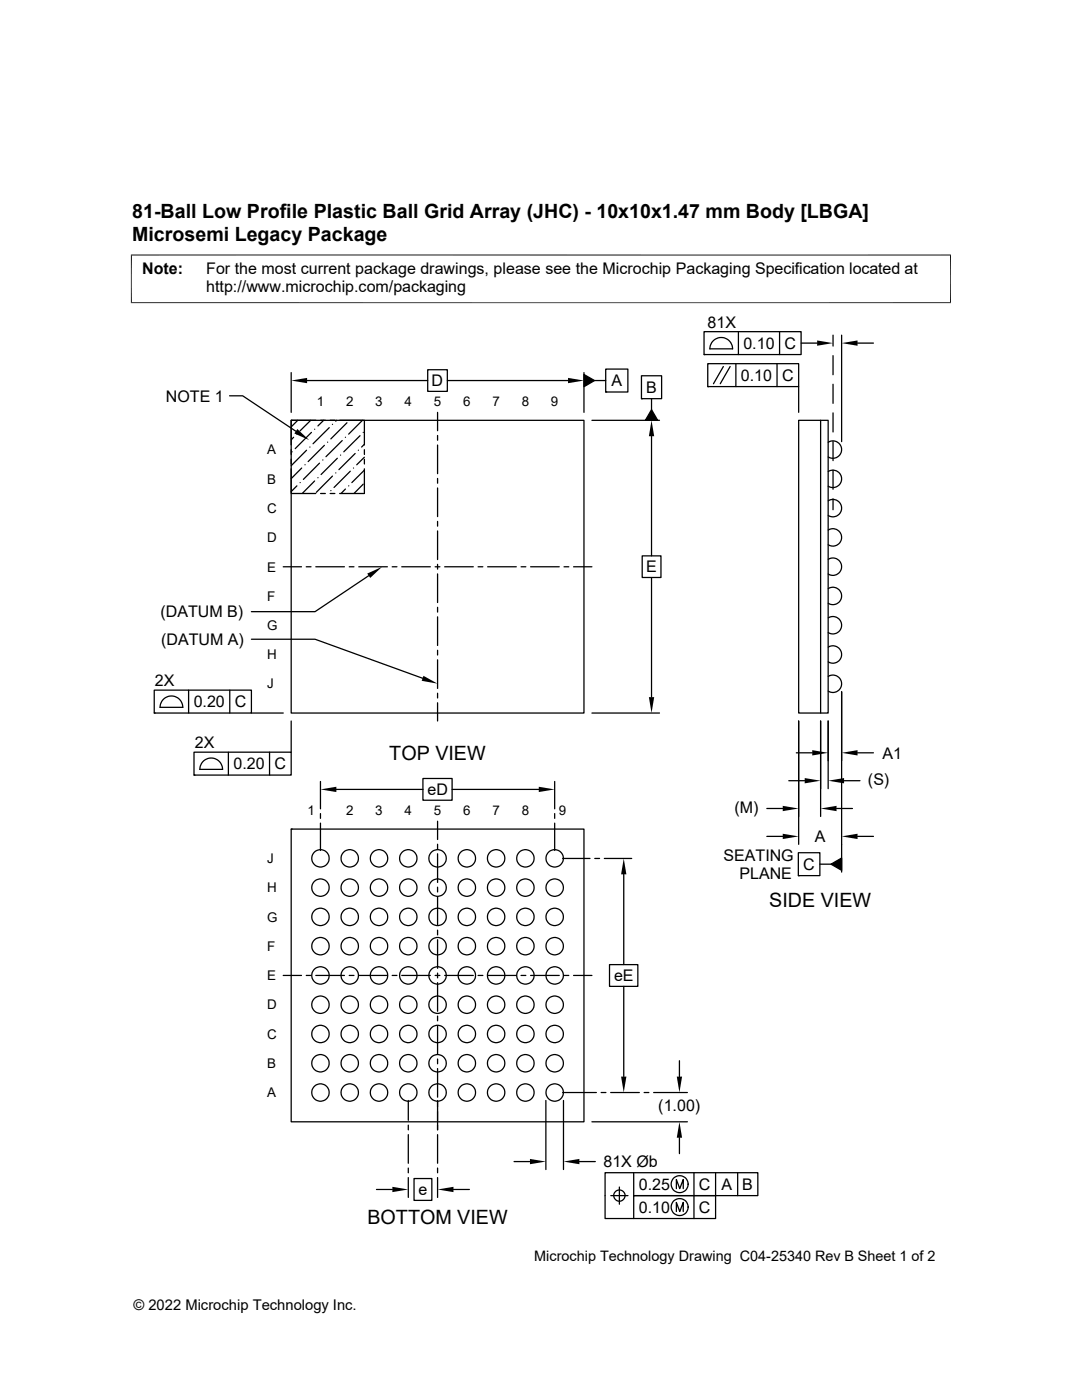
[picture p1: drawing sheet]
<svg xmlns="http://www.w3.org/2000/svg" width="216mm" height="279mm" viewBox="0 0 216 279" stroke-linecap="round" stroke-linejoin="round" font-family="sans-serif">
<g fill="none" stroke="#000" stroke-width=".25">
<path d="M45.8 79h2.6l10.6 7.1M58.1 74.4v7.9M61.3 75.9h24M85.3 73.8h4v4.3h-4zM89.3 75.9h24M116.5 74.4v7.9M116.5 74.7l2.1 1.2-2.1 1.3zM118.6 75.9h2.3M120.9 73.7h4.4v4.5h-4.4zM120.9 78.2h.1M128 75h4v4.6h-4zM128 79.6h.1"/>
<path d="M130 79.6v2.2M140.5 66.2h19.4v4.6h-19.4zM140.5 70.8h.1M141.2 72.6h18.2v4.6h-18.2zM141.2 77.2h.1M141.6 69.6h4.6M141.6 69.6a2.26 2.26 0 0 1 2.3-2.2 2.26 2.26 0 0 1 2.3 2.2M144.3 73.2l-1.9 3.4M145.7 73.2l-2 3.4M146.8 72.6v4.6M147.3 66.2v4.6M155 72.6v4.6"/>
<path d="M155.6 66.2v4.6M159.4 77.2v5.1M159.9 68.5h3.1M166.2 66.9v2.2M166.2 71v3.8M166.2 76.7v3.8M167.9 66.9v21.2M171.1 68.5h3.2M58.1 83.9h58.4v58.4h-58.4zM58.1 83.9h.1M58.1 93.6v4.9h4.9M58.1 89.7v1"/>
<path d="M58.1 91.7v.9M58.3 90.2h.1M58.6 87.3l-.5 .5M59.2 86.6h.1M59.2 97l-1.1 1.1M59.4 83.9l-1.3 1.3M59.9 96.3h.1M60.2 93.4l-2.1 2.1M60.9 92.8h.1M61.2 89.9l-3.1 3M61.8 89.2h.1M62 83.9l-2.1 2.1"/>
<path d="M62.1 86.3l-3.2 3.2M62.8 96l-2.5 2.5M62.8 85.7h.1M63 83.9h-4.9v4.9M63.4 95.3h.1M63.8 92.4l-3.3 3.3M64 83.9h.9M64 98.5h.9M64.4 91.8h.1M64.6 83.9l-1.2 1.1M64.7 88.9l-3.2 3.2M65.4 88.2h.1"/>
<path d="M65.7 85.3l-3.2 3.3M65.9 83.9h.9M65.9 98.5h.9M66 97.9h.1M66.3 95l-3.2 3.3M66.3 84.7h.1M67 94.4h.1M67.2 83.9l-.2 .2M67.3 91.5l-3.2 3.2M67.8 83.9h4.9v4.9M67.9 90.8h.1M68.3 87.9l-3.3 3.2"/>
<path d="M68.9 97.6l-.8 .9M68.9 87.3h.1M69.2 84.4l-3.2 3.2M69.6 97h.1M69.9 94l-3.2 3.3M70.5 93.4h.1M70.9 90.5l-3.3 3.2M71.5 89.9h.1M71.8 87l-3.2 3.2M72.3 83.9l-2.7 2.7M72.5 96.6l-1.9 1.9M72.5 86.3h.1"/>
<path d="M72.7 88.7l-.5 .5M72.7 91.2l-1.5 1.6M72.7 93.8l-2.5 2.5M72.7 89.7v1M72.7 91.7v.9M72.7 93.6v4.9h-4.9M87.3 82.3v3.7M87.3 86.9v1M87.3 88.8v5.7M87.3 95.5v.9M87.3 97.4v5.7M118.1 83.9h13.5"/>
<path d="M130 87.1v23.8M130 81.8l1.2 2.1h-2.4zM159.4 83.9h5.8v58.4h-5.8zM163.7 83.9v58.4M165.3 99.9a1.73 1.73 0 0 1 2.6 1.5 1.73 1.73 0 0 1-2.6 1.5M165.3 94.1a1.73 1.73 0 0 1 2.6 1.5 1.73 1.73 0 0 1-2.6 1.4M165.3 88.3a1.73 1.73 0 0 1 2.6 1.4 1.73 1.73 0 0 1-2.6 1.5M166.2 82.4v3.8M166.2 88.1v3.8M166.2 93.8v3.8M166.2 99.5v2.2M56.5 113.1h3.7"/>
<path d="M61.1 113.1h1M63 113.1h5.7M69.7 113.1h.9M71.6 113.1h5.7M73.6 114.9l-10.7 7.2h-12.7M78.3 113.1h.9M80.2 113.1h5.7M86.8 113.1h1M87.3 104.1v.9M87.3 106v5.7M87.3 112.6v1M87.3 114.5v5.7"/>
<path d="M88.7 113.1h5.7M95.4 113.1h1M97.3 113.1h5.7M104 113.1h.9M105.9 113.1h5.7M112.5 113.1h1M114.4 113.1h3.7M128.1 110.9h3.8v4.4h-3.8zM130 115.3v23.8M165.3 117.5a1.73 1.73 0 0 1 2.6 1.4 1.73 1.73 0 0 1-2.6 1.5M165.3 111.6a1.73 1.73 0 0 1 2.6 1.5 1.73 1.73 0 0 1-2.6 1.5M165.3 105.8a1.73 1.73 0 0 1 2.6 1.5 1.73 1.73 0 0 1-2.6 1.4"/>
<path d="M30.8 137.7h19.4v4.6h-19.4zM37.6 137.7v4.6M45.8 137.7v4.6M50.2 127.6h12.7l21.4 7.8M87.3 121.2v1M87.3 123.1v5.7M87.3 129.8v.9M87.3 131.7v5.7M87.3 138.3v1M165.3 135a1.73 1.73 0 0 1 2.6 1.5 1.73 1.73 0 0 1-2.6 1.4M165.3 129.2a1.73 1.73 0 0 1 2.6 1.4 1.73 1.73 0 0 1-2.6 1.5M165.3 123.3a1.73 1.73 0 0 1 2.6 1.5 1.73 1.73 0 0 1-2.6 1.4"/>
<path d="M167.9 138v36.1M30.8 142.3h.1M36.5 141.2a2.26 2.26 0 0 0-2.3-2.3 2.26 2.26 0 0 0-2.3 2.3h4.6M38.7 150.1h19.4v4.6h-19.4zM38.7 154.7h.1M44.4 153.5a2.26 2.26 0 0 0-2.3-2.2 2.26 2.26 0 0 0-2.2 2.2h4.5M45.6 150.1v4.6M50.2 142.3h6.3M53.8 150.1v4.6M58.1 143.9v6.2M63.9 156v5.4M67.1 157.5h17.3"/>
<path d="M84.4 155.4h5.8v4.3h-5.8zM87.3 140.3v3.6M90.2 157.5h17.3M110.7 156v5.4M118.1 142.3h13.5M157.4 155.8h3.2M158.9 150.2h3.2M159.4 143.9v24.6M163.7 143.9v19M165.2 143.9v13.5M168.4 155.8h3.2M171.1 150.2h3.2"/>
<path d="M58.1 165.5h58.4v58.4h-58.4zM58.1 165.5h.1M63.9 162.4v.9M63.9 164.3v5.4M87.3 163.9v3.6M87.3 168.5v.9M87.3 170.4v5.7M87.3 177.1v.9M87.3 179v5.7M110.7 162.4v.9M110.7 164.3v5.4M112.3 171.3h5.4"/>
<path d="M118.7 171.3h.9M120.6 171.3h5.4M124.5 174.5v18M153 161.4h3.2M153 166.9h3.2M159.3 170.2h4.3v4.6h-4.3zM159.3 174.8h.1M163.6 172.5h2.2M165.8 172.5l2.1-1.3v2.5zM166.9 161.4h3.2M171.1 166.9h3.2M56.5 194.7h3.7"/>
<path d="M61.1 194.7h1M63 194.7h5.7M69.7 194.7h.9M71.6 194.7h5.7M78.3 194.7h.9M80.2 194.7h5.7M86.8 194.7h1M87.3 185.6v1M87.3 187.5v5.8M87.3 194.2v1M87.3 196.1v5.7M88.7 194.7h5.7"/>
<path d="M95.4 194.7h1M97.3 194.7h5.7M104 194.7h.9M105.9 194.7h5.7M112.5 194.7h1M114.4 194.7h3.7M121.6 192.5h5.7v4.3h-5.7zM124.5 196.9v18M81.5 219.6v4M87.3 202.8v.9M87.3 204.7v5.7M87.3 211.3v1"/>
<path d="M87.3 213.3v5.7M87.3 219.6v5.9M108.9 219.6v13.8M112.3 218h6.7M112.4 219.6v13.8M120 218h.9M121.9 218h5.7M128.5 218h1M130.4 218h6.8M135.6 211.7v3.2M75.1 237.4h3.2M81.5 224.5v1"/>
<path d="M81.5 226.4v5.8M81.5 233.1v1M81.5 235v4M82.6 235.2h3.6v4.4h-3.6zM87.3 226.4v5.8M87.3 233.1v1M87.3 235v4M90.5 237.4h3.2M102.6 231.8h3.1M115.6 231.8h3.2M118.1 223.9h19.1M121.9 238.6h3.4"/>
<path d="M123.6 236.9v3.4M126.4 234v4.6h16.4v4.6h-22.1v-9.2h30.5v4.6h-24.8v4.6M135 237.2v-1.8l.6 1.8 .7-1.8v1.8M135.6 227.1v3.1M138.5 234v9.2M142.8 234v4.6M147.2 234v4.6M135 241.8v-1.8l.6 1.8 .7-1.8v1.8"/>
<circle cx="63.9" cy="177.1" r="1.74"/>
<circle cx="63.9" cy="171.3" r="1.74"/>
<circle cx="69.8" cy="177.1" r="1.74"/>
<circle cx="69.8" cy="171.3" r="1.74"/>
<circle cx="75.6" cy="171.3" r="1.74"/>
<circle cx="75.6" cy="177.1" r="1.74"/>
<circle cx="81.5" cy="177.1" r="1.74"/>
<circle cx="81.5" cy="171.3" r="1.74"/>
<circle cx="87.3" cy="171.3" r="1.74"/>
<circle cx="87.3" cy="177.1" r="1.74"/>
<circle cx="93.2" cy="177.1" r="1.74"/>
<circle cx="93.2" cy="171.3" r="1.74"/>
<circle cx="99" cy="171.3" r="1.74"/>
<circle cx="99" cy="177.1" r="1.74"/>
<circle cx="104.8" cy="171.3" r="1.74"/>
<circle cx="104.8" cy="177.1" r="1.74"/>
<circle cx="110.7" cy="177.1" r="1.74"/>
<circle cx="110.7" cy="171.3" r="1.74"/>
<circle cx="63.9" cy="183" r="1.74"/>
<circle cx="63.9" cy="194.7" r="1.74"/>
<circle cx="63.9" cy="188.8" r="1.74"/>
<circle cx="69.8" cy="183" r="1.74"/>
<circle cx="69.8" cy="188.8" r="1.74"/>
<circle cx="69.8" cy="194.7" r="1.74"/>
<circle cx="75.6" cy="183" r="1.74"/>
<circle cx="75.6" cy="194.7" r="1.74"/>
<circle cx="75.6" cy="188.8" r="1.74"/>
<circle cx="81.5" cy="194.7" r="1.74"/>
<circle cx="81.5" cy="183" r="1.74"/>
<circle cx="81.5" cy="188.8" r="1.74"/>
<circle cx="87.3" cy="183" r="1.74"/>
<circle cx="87.3" cy="194.7" r="1.74"/>
<circle cx="87.3" cy="188.8" r="1.74"/>
<circle cx="93.2" cy="194.7" r="1.74"/>
<circle cx="93.2" cy="188.8" r="1.74"/>
<circle cx="93.2" cy="183" r="1.74"/>
<circle cx="99" cy="194.7" r="1.74"/>
<circle cx="99" cy="183" r="1.74"/>
<circle cx="99" cy="188.8" r="1.74"/>
<circle cx="104.8" cy="188.8" r="1.74"/>
<circle cx="104.8" cy="183" r="1.74"/>
<circle cx="104.8" cy="194.7" r="1.74"/>
<circle cx="110.7" cy="183" r="1.74"/>
<circle cx="110.7" cy="194.7" r="1.74"/>
<circle cx="110.7" cy="188.8" r="1.74"/>
<circle cx="63.9" cy="206.4" r="1.74"/>
<circle cx="63.9" cy="218" r="1.74"/>
<circle cx="63.9" cy="212.2" r="1.74"/>
<circle cx="63.9" cy="200.5" r="1.74"/>
<circle cx="69.8" cy="218" r="1.74"/>
<circle cx="69.8" cy="212.2" r="1.74"/>
<circle cx="69.8" cy="206.4" r="1.74"/>
<circle cx="69.8" cy="200.5" r="1.74"/>
<circle cx="75.6" cy="206.4" r="1.74"/>
<circle cx="75.6" cy="218" r="1.74"/>
<circle cx="75.6" cy="212.2" r="1.74"/>
<circle cx="75.6" cy="200.5" r="1.74"/>
<circle cx="81.5" cy="200.5" r="1.74"/>
<circle cx="81.5" cy="206.4" r="1.74"/>
<circle cx="81.5" cy="218" r="1.74"/>
<circle cx="81.5" cy="212.2" r="1.74"/>
<circle cx="87.3" cy="206.4" r="1.74"/>
<circle cx="87.3" cy="218" r="1.74"/>
<circle cx="87.3" cy="200.5" r="1.74"/>
<circle cx="87.3" cy="212.2" r="1.74"/>
<circle cx="93.2" cy="218" r="1.74"/>
<circle cx="93.2" cy="212.2" r="1.74"/>
<circle cx="93.2" cy="206.4" r="1.74"/>
<circle cx="93.2" cy="200.5" r="1.74"/>
<circle cx="99" cy="206.4" r="1.74"/>
<circle cx="99" cy="218" r="1.74"/>
<circle cx="99" cy="212.2" r="1.74"/>
<circle cx="99" cy="200.5" r="1.74"/>
<circle cx="104.8" cy="218" r="1.74"/>
<circle cx="104.8" cy="206.4" r="1.74"/>
<circle cx="104.8" cy="200.5" r="1.74"/>
<circle cx="104.8" cy="212.2" r="1.74"/>
<circle cx="110.7" cy="218" r="1.74"/>
<circle cx="110.7" cy="206.4" r="1.74"/>
<circle cx="110.7" cy="212.2" r="1.74"/>
<circle cx="110.7" cy="200.5" r="1.74"/>
<circle cx="123.6" cy="238.6" r="1.13"/>
<circle cx="135.6" cy="236.3" r="1.69"/>
<circle cx="135.6" cy="240.9" r="1.69"/>
</g>
<g fill="#000">
<path d="M58.1 75.9l3.2-.5v1.1zM113.3 75.4l3.2 .5-3.2 .6zM116.5 74.7l2.1 1.2-2.1 1.3zM163 67.9l3.2 .6-3.2 .5zM167.9 68.5l3.2-.6v1.1zM59.3 85.6l2.4 2.2-3-1.3zM130 83.9l.5 3.2h-1zM130 81.8l1.2 2.1h-2.4zM73.3 114.5l2.9-1.4-2.3 2.2zM84.5 134.9l2.8 1.5-3.2-.5zM129.5 139.1h1l-.5 3.2zM63.9 157.5l3.2-.5v1.1z"/>
<path d="M107.5 157l3.2 .5-3.2 .6zM160.6 155.3l3.1 .5-3.1 .5zM162.1 149.7l3.1 .5-3.1 .6zM165.2 155.8l3.2-.5v1zM167.9 150.2l3.2-.5v1.1zM124.5 171.3l.5 3.2h-1.1zM156.2 160.8l3.2 .6-3.2 .5zM156.2 166.4l3.2 .5-3.2 .5zM163.7 161.4l3.2-.6v1.1zM165.8 172.5l2.1-1.3v2.5zM167.9 166.9l3.2-.5v1zM123.9 214.9h1.1l-.5 3.1z"/>
<path d="M135 214.9h1.1l-.5 3.1zM78.3 236.9l3.2 .5-3.2 .5zM87.3 237.4l3.2-.5v1zM105.7 231.3l3.2 .5-3.2 .5zM112.4 231.8l3.2-.5v1zM135.6 223.9l.5 3.2h-1.1z"/>
</g>
<path d="M26.1 50.9h163.7M26.2 50.8v9.7M189.7 50.8v9.7M26.1 60.4h163.7" fill="none" stroke="#000" stroke-width=".2"/>
<g font-size="3.9">
<text x="26.4" y="43.5">81-Ball Low Profile Plastic Ball Grid Array (JHC) - 10x10x1.47 mm Body [LBGA]</text>
<text x="26.4" y="48.1">Microsemi Legacy Package</text>
<text x="77.7" y="151.7">TOP VIEW</text>
<text x="153.5" y="181">SIDE VIEW</text>
<text x="73.3" y="244.3">BOTTOM VIEW</text>
</g>
<g font-size="3.2">
<text x="28.4" y="54.7">Note:</text>
<text x="41.1" y="58.3">http://www.microchip.com/packaging</text>
<text x="41.1" y="54.7">For the most current package drawings, please see the Microchip Packaging Specification located at</text>
<text x="141.2" y="65.4">81X</text>
<text x="148.3" y="69.6">0.10</text>
<text x="156.5" y="69.6">C</text>
<text x="86.1" y="77.1">D</text>
<text x="122" y="77.1">A</text>
<text x="147.8" y="76">0.10</text>
<text x="156" y="76">C</text>
<text x="33.1" y="80.2">NOTE 1</text>
<text x="128.9" y="78.4">B</text>
<text x="128.9" y="114.2">E</text>
<text x="32" y="123.2">(DATUM B)</text>
<text x="32.2" y="128.7">(DATUM A)</text>
<text x="30.9" y="136.9">2X</text>
<text x="38.7" y="141.2">0.20</text>
<text x="46.8" y="141.2">C</text>
<text x="38.9" y="149.3">2X</text>
<text x="46.6" y="153.5">0.20</text>
<text x="54.8" y="153.5">C</text>
<text x="176.1" y="151.4">A1</text>
<text x="85.3" y="158.7">eD</text>
<text x="173.2" y="156.6">(S)</text>
<text x="146.6" y="162.2">(M)</text>
<text x="144.4" y="171.8">SEATING</text>
<text x="160.3" y="173.6">C</text>
<text x="162.6" y="168.1">A</text>
<text x="147.5" y="175.5">PLANE</text>
<text x="122.5" y="195.8">eE</text>
<text x="131.4" y="221.8">(1.00)</text>
<text x="120.4" y="232.9">81X Øb</text>
<text x="83.5" y="238.5">e</text>
<text x="127.5" y="237.5">0.25</text>
<text x="139.5" y="237.5">C</text>
<text x="143.9" y="237.5">A</text>
<text x="148.1" y="237.5">B</text>
<text x="127.5" y="242">0.10</text>
<text x="139.5" y="242">C</text>
</g>
<g font-size="2.9">
<text x="106.6" y="251.7">Microchip Technology Drawing C04-25340 Rev B Sheet 1 of 2</text>
<text x="26.6" y="261.3">© 2022 Microchip Technology Inc.</text>
</g>
<g font-size="2.7">
<text x="63.2" y="81">1</text>
<text x="69" y="81">2</text>
<text x="74.9" y="81">3</text>
<text x="80.7" y="81">4</text>
<text x="86.6" y="81">5</text>
<text x="92.4" y="81">6</text>
<text x="98.3" y="81">7</text>
<text x="104.1" y="81">8</text>
<text x="109.9" y="81">9</text>
<text x="53.3" y="90.7">A</text>
<text x="53.3" y="96.5">B</text>
<text x="53.3" y="102.4">C</text>
<text x="53.3" y="108.2">D</text>
<text x="53.3" y="114.1">E</text>
<text x="53.3" y="119.9">F</text>
<text x="53.3" y="125.8">G</text>
<text x="53.3" y="131.6">H</text>
<text x="53.3" y="137.4">J</text>
<text x="61.4" y="162.6">1</text>
<text x="69" y="162.6">2</text>
<text x="74.9" y="162.6">3</text>
<text x="80.7" y="162.6">4</text>
<text x="86.6" y="162.6">5</text>
<text x="92.4" y="162.6">6</text>
<text x="98.3" y="162.6">7</text>
<text x="104.1" y="162.6">8</text>
<text x="111.5" y="162.6">9</text>
<text x="53.3" y="172.3">J</text>
<text x="53.3" y="178.1">H</text>
<text x="53.3" y="184">G</text>
<text x="53.3" y="189.8">F</text>
<text x="53.3" y="195.6">E</text>
<text x="53.3" y="201.5">D</text>
<text x="53.3" y="207.3">C</text>
<text x="53.3" y="213.1">B</text>
<text x="53.3" y="219">A</text>
</g>
</svg>
